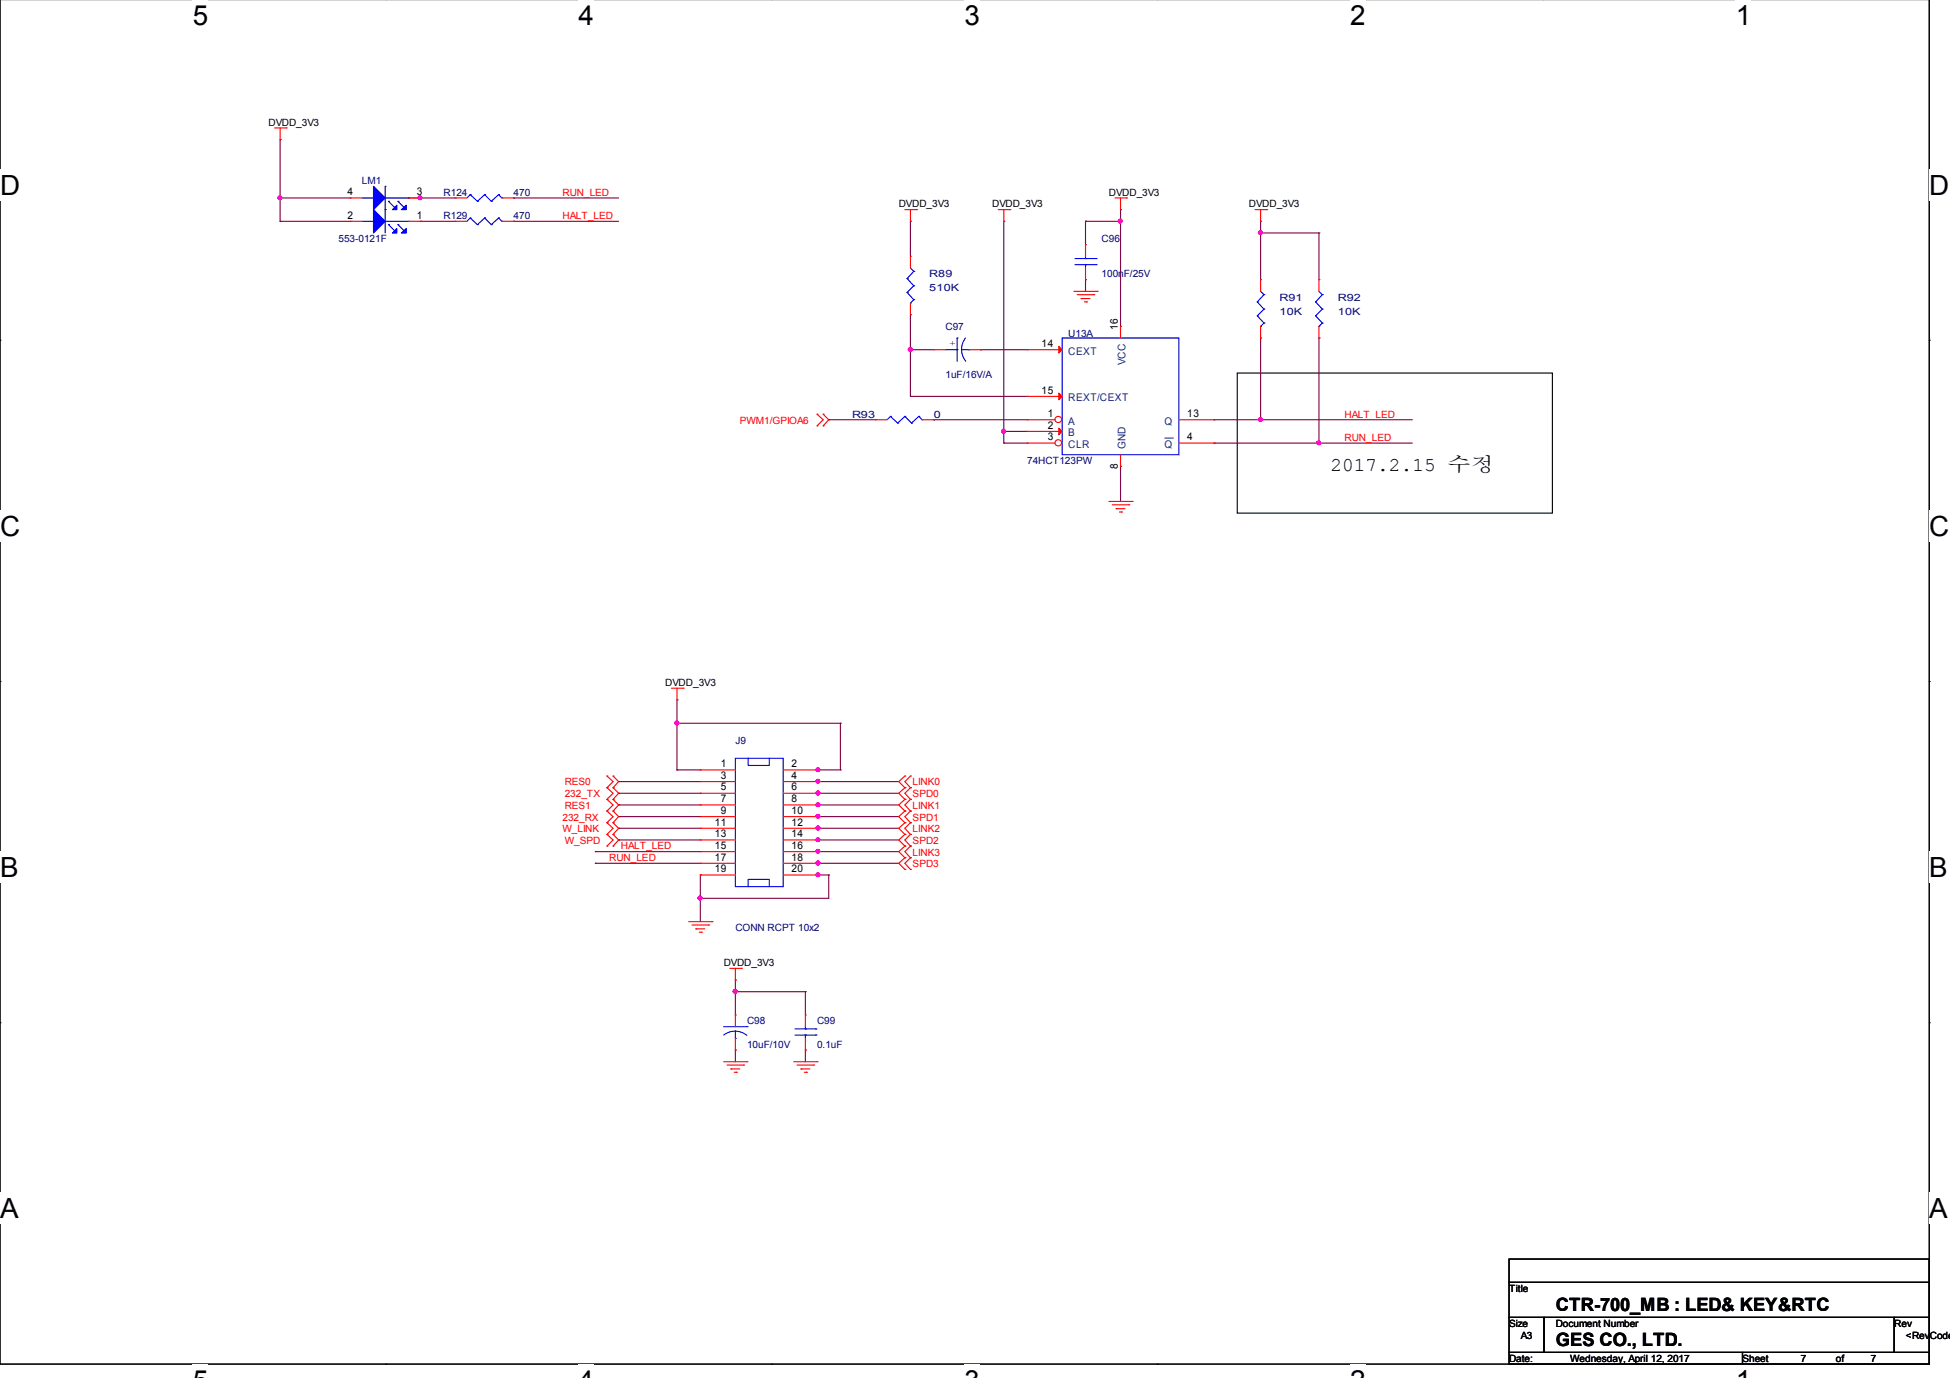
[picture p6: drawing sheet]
<svg xmlns="http://www.w3.org/2000/svg" width="297mm" height="210mm" viewBox="0 0 297 210" stroke-linecap="round" stroke-linejoin="round" font-family="sans-serif">
<path d="M0 -.1v207.9h293.9v-207.9" fill="none" stroke="#000" stroke-width=".17"/>
<g fill="#fff">
<path d="M29.4 -.1h2.3v4.8h-2.3z"/>
<path d="M29.4 207.8h2.3v2.2h-2.3z"/>
</g>
<path d="M58.8 207.8h.1" fill="none" stroke="#000" stroke-width=".17"/>
<g fill="#fff">
<path d="M88.1 -.1h2.3v4.8h-2.3z"/>
<path d="M88.1 207.8h2.3v2.2h-2.3z"/>
</g>
<path d="M117.5 207.8h.1" fill="none" stroke="#000" stroke-width=".17"/>
<g fill="#fff">
<path d="M146.9 -.1h2.3v4.8h-2.3z"/>
<path d="M146.9 207.8h2.3v2.2h-2.3z"/>
</g>
<path d="M176.3 207.8h.1" fill="none" stroke="#000" stroke-width=".17"/>
<g fill="#fff">
<path d="M205.7 -.1h2.2v4.8h-2.2z"/>
<path d="M205.7 207.8h2.2v2.2h-2.2z"/>
</g>
<path d="M235 207.8h.1" fill="none" stroke="#000" stroke-width=".17"/>
<g fill="#fff">
<path d="M264.4 -.1h2.3v4.8h-2.3z"/>
<path d="M264.4 207.8h2.3v2.2h-2.3z"/>
<path d="M0 25.8h3v4.8h-3z"/>
<path d="M293.9 25.8h2.9v4.8h-2.9z"/>
<path d="M0 77.7h3v4.8h-3z"/>
<path d="M293.9 77.7h2.9v4.8h-2.9z"/>
</g>
<path d="M0 51.8h.1M293.9 51.8h.1" fill="none" stroke="#000" stroke-width=".17"/>
<g fill="#fff">
<path d="M0 129.7h2.7v4.8h-2.7z"/>
<path d="M293.9 129.7h2.7v4.8h-2.7z"/>
</g>
<path d="M0 103.8h.1M293.9 103.8h.1" fill="none" stroke="#000" stroke-width=".17"/>
<g fill="#fff">
<path d="M0 181.7h2.7v4.8h-2.7z"/>
<path d="M293.9 181.7h2.7v4.8h-2.7z"/>
</g>
<path d="M188.5 56.8h48v21.4h-48zM0 155.8h.1M293.9 155.8h.1M229.9 191.8h64v3.5h-64zM229.9 195.3h64v5.4h-64zM229.9 200.7h5.3v5.3h-5.3zM229.9 206h35.5v1.8h-35.5zM235.2 200.7h53.3v5.3h-53.3zM265.4 206h28.5v1.8h-28.5zM288.5 200.7h5.4v5.3h-5.4z" fill="none" stroke="#000" stroke-width=".17"/>
<g fill="none" stroke="#800040" stroke-width=".17">
<path d="M42.7 30.2h.1M42.7 21.3h.1M42.7 33.7h.1M42.7 30.2h10.6M42.7 33.7h10.6M42.7 21.3v12.4M62.2 30.2h.1M62.2 30.2h7.1M64 30.2h.1M64 33.7h.1M64 33.7h5.3M78.2 33.7h.1"/>
<path d="M78.2 30.2h.1M78.2 30.2h16M78.2 33.7h16M138.7 33.7h.1M138.7 33.7v5.3M152.9 33.7h.1M152.9 33.7v33.8M165.4 33.7h.1M165.4 33.7v3.6M165.4 33.7h5.3M170.7 33.7h.1M170.7 31.9h.1"/>
<path d="M170.7 31.9v17.8M192 35.5h.1M192 33.7h.1M192 33.7v8.9M192 35.5h8.9M200.9 35.5h.1M200.9 35.5v7.1M138.7 53.3h.1M138.7 47.9h.1M138.7 53.3h3.5M138.7 47.9v12.5M149.4 53.3h.1"/>
<path d="M149.4 53.3h7.1M165.4 42.6h.1M165.4 42.6v1.8M192 51.5h.1M192 51.5v12.4M200.9 51.5h.1M200.9 51.5v16M126.2 63.9h.1M126.2 63.9h7.1M138.7 60.4h.1M138.7 60.4h17.8M142.2 63.9h.1"/>
<path d="M142.2 63.9h14.3M152.9 65.7h.1M152.9 67.5h.1M152.9 65.7h3.6M152.9 67.5h3.6M170.7 71h.1M170.7 71v5.4M184.9 63.9h.1M184.9 67.5h.1M184.9 63.9h30.2M184.9 67.5h30.2M192 63.9h.1"/>
<path d="M200.9 67.5h.1M94.2 119.1h.1M94.2 119.1h12.5M103.1 117.3h.1M103.1 110.2h.1M103.1 106.6h.1M103.1 117.3h3.6M103.1 106.6v10.7M103.1 110.2h24.9M124.5 119.1h.1M124.5 117.3h3.5M124.5 119.1h12.4"/>
<path d="M124.6 119.1h.1M124.6 117.3h.1M128 110.2h.1M128 117.3h.1M128 110.2v7.1M90.7 129.7h.1M90.7 131.5h.1M90.7 129.7h16M90.7 131.5h16M94.2 120.8h.1M94.2 122.6h.1M94.2 126.2h.1"/>
<path d="M94.2 127.9h.1M94.2 124.4h.1M94.2 120.8h12.5M94.2 122.6h12.5M94.2 126.2h12.5M94.2 127.9h12.5M94.2 124.4h12.5M106.7 136.8h.1M106.7 133.3h.1M106.7 133.3v7.1M124.5 120.8h.1M124.5 131.5h.1"/>
<path d="M124.5 124.4h.1M124.5 129.7h.1M124.5 122.6h.1M124.5 127.9h.1M124.5 126.2h.1M124.5 133.3h.1M124.5 120.8h12.4M124.5 122.6h12.4M124.5 126.2h12.4M124.5 127.9h12.4M124.5 133.3h1.7M124.5 124.4h12.4"/>
<path d="M124.5 129.7h12.4M124.5 131.5h12.4M124.6 133.3h.1M124.6 124.4h.1M124.6 122.6h.1M124.6 126.2h.1M124.6 129.7h.1M124.6 127.9h.1M124.6 131.5h.1M124.6 120.8h.1M126.2 133.3h.1M126.2 133.3v3.5h-19.5"/>
<path d="M112 159.9h.1M112 151.1h.1M112 149.3h.1M112 149.3v5.3M112 159.9v1.8M112 151.1h10.7M122.7 159.9h.1M122.7 151.1h.1M122.7 151.1v3.5M122.7 159.9v1.8"/>
</g>
<g fill="#f0f" stroke="#f0f" stroke-width=".17">
<circle cx="170.6" cy="33.7" r=".3"/>
<circle cx="138.6" cy="53.2" r=".3"/>
<circle cx="152.9" cy="65.7" r=".3"/>
<circle cx="192" cy="63.9" r=".3"/>
<circle cx="200.9" cy="67.5" r=".3"/>
<circle cx="192" cy="35.4" r=".3"/>
<circle cx="103.1" cy="110.1" r=".3"/>
<circle cx="106.6" cy="136.8" r=".3"/>
<circle cx="124.6" cy="133.2" r=".3"/>
<circle cx="124.6" cy="124.3" r=".3"/>
<circle cx="124.6" cy="122.6" r=".3"/>
<circle cx="124.6" cy="126.1" r=".3"/>
<circle cx="124.6" cy="129.7" r=".3"/>
<circle cx="124.6" cy="127.9" r=".3"/>
<circle cx="124.6" cy="131.5" r=".3"/>
<circle cx="124.6" cy="119" r=".3"/>
<circle cx="124.6" cy="120.8" r=".3"/>
<circle cx="112" cy="151" r=".3"/>
<circle cx="42.6" cy="30.1" r=".3"/>
<circle cx="64" cy="30.1" r=".3"/>
<circle cx="124.6" cy="117.2" r=".3"/>
</g>
<g fill="none" stroke="#f00" stroke-width=".17">
<path d="M41.8 19.5h1.8M42.7 19.5v1.8M43.6 19.5h.1M42.7 21.3h.1M137.8 31.9h1.8M138.7 33.7h.1M138.7 31.9v1.8M139.6 31.9h.1M152.1 31.9h1.7M152.9 33.7h.1M152.9 31.9v1.8M153.8 31.9h.1"/>
<path d="M169.8 30.2h1.8M170.7 31.9h.1M170.7 30.2v1.7M171.6 30.2h.1M191.2 31.9h1.8M192 33.7h.1M192 31.9v1.8M193 31.9h.1M156.5 53.3h.1M156.5 53.3h5.3M163.6 44.4h3.5M164.1 44.9h2.5"/>
<path d="M164.7 45.5h.1M164.7 45.5h1.3M165.2 46h.3M165.5 46h.1M166.6 44.9h.1M167.1 44.4h.1M124.5 64.9h.1M124.5 63.1h.1M124.5 63.1l.9 .8-.9 1M125.4 63.1h.1M125.4 64.9h.1M125.4 63.1l.8 .8-.8 1"/>
<path d="M156.5 60.4h.1M156.5 60.4h5.3M168.9 76.4h3.6M169.4 76.9h2.6M170 77.5h.1M170 77.5h1.4M170.5 78h.4M170.9 78h.1M172 76.9h.1M172.5 76.4h.1M92.5 120h.1M92.5 118.2h.1"/>
<path d="M92.5 120l.9 .8-.9 1M92.5 118.2l.9 .9-.9 .9M93.4 120h.1M93.4 118.2h.1M93.4 120l.8 .8-.8 1M93.4 118.2l.8 .9-.8 .9M102.3 104.8h1.8M103.1 106.6h.1M103.1 104.8v1.8M104.1 104.8h.1M137.8 118.2h.1M137.8 120h.1"/>
<path d="M137.8 118.2l-.9 .9 .9 .9M137.8 120l-.9 .8 .9 1M138.7 120h.1M138.7 118.2h.1M138.7 118.2l-.9 .9 .9 .9M138.7 120l-.9 .8 .9 1M92.5 121.8h.1M92.5 127.1h.1M92.5 125.3h.1M92.5 128.9h.1M92.5 123.5h.1M92.5 125.3l.9 .9-.9 .9"/>
<path d="M92.5 127.1l.9 .8-.9 1M92.5 123.5l.9 .9-.9 .9M92.5 121.8l.9 .8-.9 .9M93.4 121.8h.1M93.4 125.3h.1M93.4 127.1h.1M93.4 128.9h.1M93.4 123.5h.1M93.4 125.3l.8 .9-.8 .9M93.4 127.1l.8 .8-.8 1M93.4 123.5l.8 .9-.8 .9M93.4 121.8l.8 .8-.8 .9"/>
<path d="M137.8 121.8h.1M137.8 123.5h.1M137.8 125.3h.1M137.8 127.1h.1M137.8 128.9h.1M137.8 130.7h.1M137.8 132.4h.1M137.8 121.8l-.9 .8 .9 .9M137.8 125.3l-.9 .9 .9 .9M137.8 128.9l-.9 .8 .9 1M137.8 123.5l-.9 .9 .9 .9M137.8 127.1l-.9 .8 .9 1"/>
<path d="M137.8 130.7l-.9 .8 .9 .9M138.7 123.5h.1M138.7 121.8h.1M138.7 127.1h.1M138.7 125.3h.1M138.7 130.7h.1M138.7 128.9h.1M138.7 132.4h.1M138.7 121.8l-.9 .8 .9 .9M138.7 125.3l-.9 .9 .9 .9M138.7 128.9l-.9 .8 .9 1M138.7 123.5l-.9 .9 .9 .9"/>
<path d="M138.7 127.1l-.9 .8 .9 1M138.7 130.7l-.9 .8 .9 .9M104.9 140.4h3.6M105.4 140.9h2.5M106 141.5h.1M106 141.5h1.4M106.5 142h.3M106.8 142h.1M107.9 140.9h.1M108.5 140.4h.1M111.2 147.5h1.7M112 149.3h.1"/>
<path d="M112 147.5v1.8M112.9 147.5h.1M110.2 161.7h3.6M110.7 162.2h2.6M111.3 162.8h.1M111.3 162.8h1.4M111.8 163.3h.4M112.2 163.3h.1M113.3 162.2h.1M113.8 161.7h.1M120.9 161.7h3.6M121.4 162.2h2.6"/>
<path d="M122 162.8h.1M122 162.8h1.4M122.5 163.3h.4M122.9 163.3h.1M124 162.2h.1M124.5 161.7h.1"/>
</g>
<path d="M161.8 51.5h17.8v17.8h-17.8z" fill="none" stroke="#00f" stroke-width=".17"/>
<g fill="#f00" stroke="#f00" stroke-width=".17">
<path d="M161.3 52.8l.5 .5-.5 .5z"/>
<path d="M161.3 59.9l.5 .5-.5 .5z"/>
</g>
<circle cx="161.2" cy="63.9" r=".49" fill="#fff" stroke="#f00" stroke-width=".17"/>
<path d="M156.5 63.9h.1M156.5 65.7h.1M156.5 63.9h4.2M156.5 65.7h5.3" fill="none" stroke="#f00" stroke-width=".17"/>
<path d="M161.3 65.2l.5 .5-.5 .5z" fill="#f00" stroke="#f00" stroke-width=".17"/>
<circle cx="161.2" cy="67.5" r=".49" fill="#fff" stroke="#f00" stroke-width=".17"/>
<g fill="none" stroke="#f00" stroke-width=".17">
<path d="M53.3 33.7h.1M53.3 30.2h.1M53.3 33.7h1.8M53.3 30.2h1.8M62.2 33.7h1.8M62.2 30.2h1.8M64 33.7h.1M64 30.2h.1M69.3 33.7h.1M69.3 30.2h.1M69.3 33.7h1.8M69.3 30.2h1.8"/>
<path d="M76.5 33.7h1.7M76.5 30.2h1.7M78.2 33.7h.1M78.2 30.2h.1M138.7 39h.1M138.7 39v1.8M165.4 37.3h.1M165.4 37.3v1.7M138.7 47.9h.1M138.7 46.2v1.7M142.2 53.3h.1M142.2 53.3h1.8"/>
<path d="M147.6 53.3h1.8M149.4 53.3h.1M165.4 42.6h.1M165.4 40.8v1.8M170.7 49.7h.1M170.7 49.7v1.8M192 42.6h.1M192 51.5h.1M192 42.6v1.8M192 49.7v1.8M200.9 42.6h.1M200.9 51.5h.1"/>
<path d="M200.9 42.6v1.8M200.9 49.7v1.8M133.3 63.9h.1M133.3 63.9h1.8M140.5 63.9h1.7M142.2 63.9h.1M156.5 67.5h.1M156.5 67.5h4.2M170.7 71h.1M170.7 69.3v1.7M179.6 67.5h5.3M179.6 63.9h5.3"/>
<path d="M184.9 63.9h.1M184.9 67.5h.1M106.7 117.3h.1M106.7 119.1h.1M106.7 117.3h5.3M106.7 119.1h5.3M119.3 117.3h5.3M119.3 119.1h5.3M124.6 117.3h.1M124.6 119.1h.1M106.7 120.8h.1M106.7 122.6h.1"/>
<path d="M106.7 124.4h.1M106.7 126.2h.1M106.7 127.9h.1M106.7 129.7h.1M106.7 131.5h.1M106.7 133.3h.1M106.7 120.8h5.3M106.7 122.6h5.3M106.7 124.4h5.3M106.7 126.2h5.3M106.7 127.9h5.3M106.7 129.7h5.3"/>
<path d="M106.7 131.5h5.3M106.7 133.3h5.3M119.3 120.8h5.3M119.3 122.6h5.3M119.3 124.4h5.3M119.3 126.2h5.3M119.3 127.9h5.3M119.3 129.7h5.3M119.3 131.5h5.3M119.3 133.3h5.3M124.6 120.8h.1M124.6 122.6h.1"/>
<path d="M124.6 124.4h.1M124.6 126.2h.1M124.6 127.9h.1M124.6 129.7h.1M124.6 131.5h.1M124.6 133.3h.1M112 154.6h.1M112 159.9h.1M112 154.6v1.8M112 158.2v1.7M122.7 154.6h.1M122.7 159.9h.1"/>
<path d="M122.7 154.6v1.8M122.7 158.2v1.7"/>
</g>
<path d="M177.4 66.7h1.2M178.6 66.7h.1" fill="none" stroke="#004080" stroke-width=".15"/>
<g fill="none" stroke="#00f" stroke-width=".17">
<path d="M55.1 33.7h1.8M55.1 30.2h1.8M56.9 33.7h.1M56.9 30.2h.1M58.7 31.9h.1M58.7 28.4h.1M58.7 28.4v7.1M58.7 33.7h3.5M58.7 30.2h3.5M59.2 34.2h.1M59.2 30.7h.1M59.2 34.2l.9 1"/>
<path d="M59.2 30.7l.9 .9M60.6 34.2h.1M60.6 30.7h.1M60.6 34.2l1 1M60.6 30.7l1 .9M62.2 33.7h.1M62.2 30.2h.1M71.6 33.2h.1M71.6 29.6h.1M71.6 33.2l-.5 .5M71.6 33.2l1.1 1M71.6 29.6l-.5 .6"/>
<path d="M71.6 29.6l1.1 1.1M72.7 34.2h.1M72.7 30.7h.1M73.8 33.2h.1M73.8 29.6h.1M73.8 33.2l-1.1 1M73.8 33.2l1 1M73.8 29.6l-1.1 1.1M73.8 29.6l1 1.1M74.8 34.2h.1M74.8 30.7h.1M75.9 33.2h.1"/>
<path d="M75.9 29.6h.1M75.9 33.2l-1.1 1M75.9 33.2l.6 .5M75.9 29.6l-1.1 1.1M75.9 29.6l.6 .6M76.5 33.7h.1M76.5 30.2h.1M163.7 39.4h3.3M165.4 39.4h.1M165.4 39v.4M167 39.4h.1M138.2 42.4h.1"/>
<path d="M138.2 44.5h.1M138.2 42.4l1 1.1M138.2 44.5l1 1.1M138.7 46.2h.1M138.7 40.8l.5 .5M139.2 41.3h.1M139.2 43.5h.1M139.2 45.6h.1M139.2 41.3l-1 1.1M139.2 43.5l-1 1M139.2 45.6l-.5 .6M144 53.3h1.8"/>
<path d="M145.8 51.5h.1M145.8 53.3h.1M145.8 51.5v3.5M146.5 53.3l.2 1.1 .4 .6M146.5 53.3h1.1M147.1 51.5l-.5 1-.1 .8M147.6 53.3h.1M163.7 40.3h3.3M165.4 40.3h.1M165.4 40.3v.5M167 40.3h.1M191.5 46h.1"/>
<path d="M191.5 48.1h.1M191.5 46l1 1.1M191.5 48.1l1 1.1M192 49.7h.1M192 44.4l.5 .5M192.5 44.9h.1M192.5 47.1h.1M192.5 49.2h.1M192.5 44.9l-1 1.1M192.5 47.1l-1 1M192.5 49.2l-.5 .5M200.4 46h.1"/>
<path d="M200.4 48.1h.1M200.4 46l1 1.1M200.4 48.1l1 1.1M200.9 49.7h.1M200.9 44.4l.5 .5M201.4 44.9h.1M201.4 47.1h.1M201.4 49.2h.1M201.4 44.9l-1 1.1M201.4 47.1l-1 1M201.4 49.2l-.5 .5M135.6 63.4h.1"/>
<path d="M135.6 63.4l-.5 .5M135.6 63.4l1.1 1M136.7 64.4h.1M137.8 63.4h.1M137.8 63.4l-1.1 1M137.8 63.4l1.1 1M138.9 64.4h.1M140 63.4h.1M140 63.4l-1.1 1M140 63.4l.5 .5M140.5 63.9h.1M112 115.5h7.3v19.6h-7.3z"/>
<path d="M114 115.5v1.1h3.2v-1.1M114 135.1v-1.1h3.2v1.1M110.2 156.4h3.6M112 158.2h.1M112 157.1l1.1 .2 .7 .4M112 157.1l-.8 .1-1 .5M112 157.1v1.1M113.8 156.4h.1M121.1 157.7h3.2M121.1 156.7h3.2M122.7 156.7h.1M122.7 157.7h.1"/>
<path d="M122.7 156.4v.3M122.7 157.7v.5M124.3 157.7h.1M124.3 156.7h.1"/>
</g>
<g fill="#00f" stroke="#00f" stroke-width=".17">
<path d="M56.9 31.9l1.8 1.8-1.8 1.8z"/>
<path d="M60.5 34.8v.7h-.7z"/>
<path d="M61.1 35.5l.8-.7v.7z"/>
<path d="M56.9 28.4l1.8 1.8-1.8 1.7z"/>
<path d="M59.8 31.9l.7-.6v.6z"/>
<path d="M61.1 31.9l.8-.6v.6z"/>
</g>
<g fill="#f0f" stroke="#f0f" stroke-width=".17">
<circle cx="170.6" cy="33.7" r=".3"/>
<circle cx="138.6" cy="53.2" r=".3"/>
<circle cx="152.9" cy="65.7" r=".3"/>
<circle cx="192" cy="63.9" r=".3"/>
<circle cx="200.9" cy="67.5" r=".3"/>
<circle cx="192" cy="35.4" r=".3"/>
<circle cx="103.1" cy="110.1" r=".3"/>
<circle cx="106.6" cy="136.8" r=".3"/>
<circle cx="124.6" cy="133.2" r=".3"/>
<circle cx="124.6" cy="124.3" r=".3"/>
<circle cx="124.6" cy="122.6" r=".3"/>
<circle cx="124.6" cy="126.1" r=".3"/>
<circle cx="124.6" cy="129.7" r=".3"/>
<circle cx="124.6" cy="127.9" r=".3"/>
<circle cx="124.6" cy="131.5" r=".3"/>
<circle cx="124.6" cy="119" r=".3"/>
<circle cx="124.6" cy="120.8" r=".3"/>
<circle cx="112" cy="151" r=".3"/>
<circle cx="42.6" cy="30.1" r=".3"/>
<circle cx="64" cy="30.1" r=".3"/>
<circle cx="124.6" cy="117.2" r=".3"/>
</g>
<g font-size="4.2">
<text x="29.4" y="3.8">5</text>
<text x="88.1" y="3.8">4</text>
<text x="146.9" y="3.8">3</text>
<text x="205.7" y="3.8">2</text>
<text x="264.4" y="3.8">1</text>
<text x="0" y="29.7">D</text>
<text x="293.9" y="29.7">D</text>
<text x="0" y="81.6">C</text>
<text x="293.9" y="81.6">C</text>
<text x="0" y="133.6">B</text>
<text x="293.9" y="133.6">B</text>
<text x="0" y="185.6">A</text>
<text x="293.9" y="185.6">A</text>
</g>
<text font-size="3" x="202.7" y="71.7">2017.2.15 수정</text>
<g font-size="2.8">
<text x="237" y="199.7">CTR-700_MB : LED&amp; KEY&amp;RTC</text>
<text x="237" y="205.1">GES CO., LTD.</text>
</g>
<g font-size="1.6">
<text x="52.9" y="29.7">4</text>
<text x="63.5" y="29.7">3</text>
<text x="52.9" y="33.3">2</text>
<text x="63.5" y="33.3">1</text>
<text x="158.7" y="52.8">14</text>
<text x="170.3" y="50.2" transform="rotate(-90 170.3 50.2)">16</text>
<text x="158.7" y="60">15</text>
<text x="159.6" y="63.5">1</text>
<text x="159.6" y="65.3">2</text>
<text x="180.8" y="63.5">13</text>
<text x="159.6" y="67.1">3</text>
<text x="170.3" y="71.4" transform="rotate(-90 170.3 71.4)">8</text>
<text x="180.8" y="67.1">4</text>
<text x="109.8" y="116.9">1</text>
<text x="109.8" y="118.6">3</text>
<text x="120.6" y="116.9">2</text>
<text x="120.6" y="118.6">4</text>
<text x="108.9" y="125.7">11</text>
<text x="109.8" y="120.4">5</text>
<text x="109.8" y="122.2">7</text>
<text x="109.8" y="124">9</text>
<text x="120.6" y="120.4">6</text>
<text x="120.6" y="122.2">8</text>
<text x="120.6" y="124">10</text>
<text x="120.6" y="125.7">12</text>
<text x="108.9" y="127.5">13</text>
<text x="108.9" y="129.3">15</text>
<text x="108.9" y="131.1">17</text>
<text x="120.6" y="127.5">14</text>
<text x="120.6" y="129.3">16</text>
<text x="120.6" y="131.1">18</text>
<text x="108.9" y="132.9">19</text>
<text x="120.6" y="132.9">20</text>
</g>
<g font-size="1.6" fill="#004080">
<text x="162.7" y="54">CEXT</text>
<text x="171.4" y="55.6" transform="rotate(-90 171.4 55.6)">VCC</text>
<text x="162.7" y="61.1">REXT/CEXT</text>
<text x="162.7" y="64.7">A</text>
<text x="177.4" y="64.7">Q</text>
<text x="162.7" y="66.5">B</text>
<text x="162.7" y="68.3">CLR</text>
<text x="171.4" y="68.3" transform="rotate(-90 171.4 68.3)">GND</text>
<text x="177.4" y="68.3">Q</text>
</g>
<g font-size="1.5">
<text x="40.9" y="19.1">DVDD_3V3</text>
<text x="168.9" y="29.8">DVDD_3V3</text>
<text x="136.9" y="31.6">DVDD_3V3</text>
<text x="151.1" y="31.6">DVDD_3V3</text>
<text x="190.2" y="31.6">DVDD_3V3</text>
<text x="101.3" y="104.5">DVDD_3V3</text>
<text x="110.2" y="147.2">DVDD_3V3</text>
<text x="229.9" y="196.8">Title</text>
<text x="229.9" y="202.1">Size</text>
<text x="231.6" y="203.9">A3</text>
<text x="237" y="202.1">Document Number</text>
<text x="288.5" y="202.1">Rev</text>
<text x="290.3" y="203.9">&lt;RevCode&gt;</text>
<text x="229.9" y="207.4">Date:</text>
<text x="239.2" y="207.4">Wednesday, April 12, 2017</text>
<text x="265.4" y="207.4">Sheet</text>
<text x="274.3" y="207.4">7</text>
<text x="279.7" y="207.4">of</text>
<text x="285" y="207.4">7</text>
</g>
<g font-size="1.5" fill="#000080">
<text x="55.1" y="28">LM1</text>
<text x="67.6" y="29.8">R124</text>
<text x="78.2" y="29.8">470</text>
<text x="67.6" y="33.4">R129</text>
<text x="78.2" y="33.4">470</text>
<text x="51.6" y="36.9">553-0121F</text>
<text x="167.8" y="36.9">C96</text>
<text x="141.6" y="42.3">R89</text>
<text x="141.6" y="44.4">510K</text>
<text x="167.8" y="42.3">100nF/25V</text>
<text x="194.9" y="45.8">R91</text>
<text x="194.9" y="47.9">10K</text>
<text x="203.8" y="45.8">R92</text>
<text x="203.8" y="47.9">10K</text>
<text x="144" y="50.3">C97</text>
<text x="162.7" y="51.3">U13A</text>
<text x="144" y="57.6">1uF/16V/A</text>
<text x="129.8" y="63.6">R93</text>
<text x="142.2" y="63.6">0</text>
<text x="156.5" y="70.7">74HCT123PW</text>
<text x="112" y="113.4">J9</text>
<text x="112" y="141.8">CONN RCPT 10x2</text>
<text x="113.8" y="156.1">C98</text>
<text x="113.8" y="159.6">10uF/10V</text>
<text x="124.5" y="156.1">C99</text>
<text x="124.5" y="159.6">0.1uF</text>
</g>
<g font-size="1.5" fill="#f00">
<text x="85.7" y="29.8">RUN_LED</text>
<text x="85.7" y="33.4">HALT_LED</text>
<text x="112.7" y="64.5">PWM1/GPIOA6</text>
<text x="204.8" y="63.6">HALT_LED</text>
<text x="204.8" y="67.2">RUN_LED</text>
<text x="86" y="119.6">RES0</text>
<text x="139" y="119.6">LINK0</text>
<text x="85.7" y="125">232_RX</text>
<text x="86" y="121.4">232_TX</text>
<text x="86" y="123.2">RES1</text>
<text x="139" y="123.2">LINK1</text>
<text x="139" y="125">SPD1</text>
<text x="139" y="121.4">SPD0</text>
<text x="85.7" y="126.8">W_LINK</text>
<text x="86" y="128.5">W_SPD</text>
<text x="92.8" y="131.2">RUN_LED</text>
<text x="94.6" y="129.4">HALT_LED</text>
<text x="139" y="126.8">LINK2</text>
<text x="139" y="130.3">LINK3</text>
<text x="139" y="128.5">SPD2</text>
<text x="139" y="132.1">SPD3</text>
</g>
<text font-size="1.5" fill="#00f" x="145.5" y="52.8" transform="rotate(-90 145.5 52.8)">+</text>
</svg>
